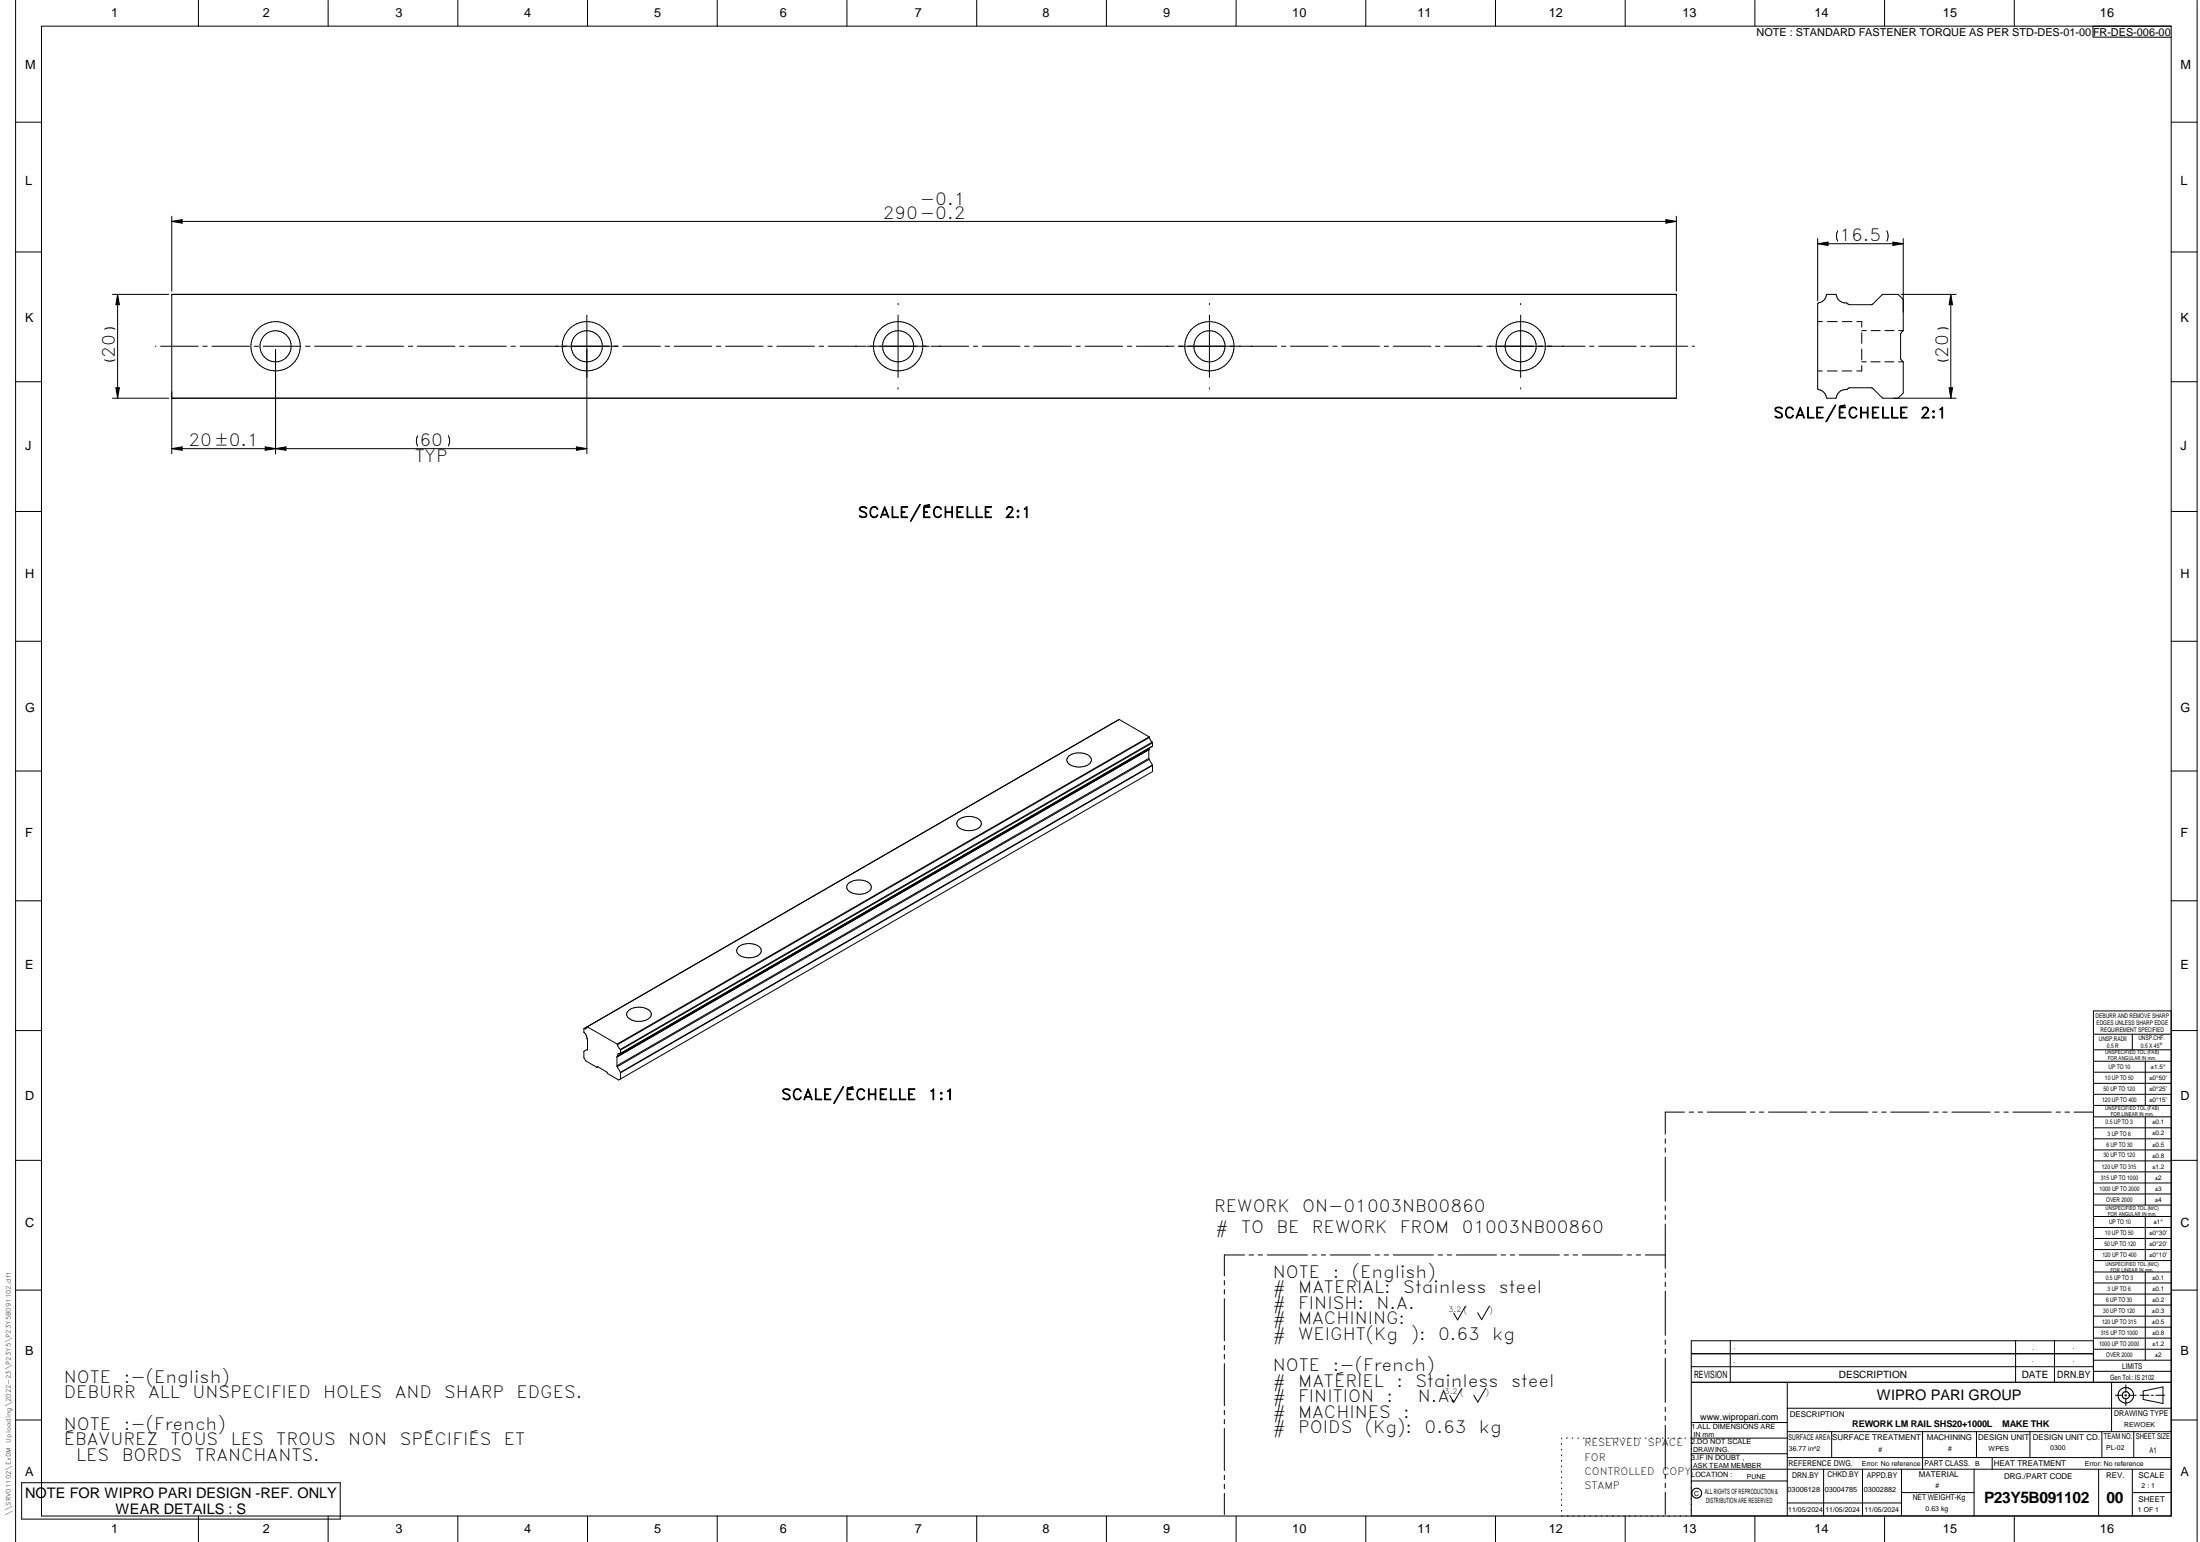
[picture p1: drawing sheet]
<svg xmlns="http://www.w3.org/2000/svg" width="848mm" height="594mm" viewBox="0 0 848 594" stroke-linecap="round" stroke-linejoin="round" font-family="sans-serif">
<g fill="none" stroke="#000" stroke-width=".39">
<path d="M6 .1v593.9M16 10.1h821v574h-821zM76.5 .1v10M126.5 .1v10M176.5 .1v10M226.5 .1v10M276.5 .1v10M326.5 .1v10M376.5 .1v10M426.5 .1v10M476.5 .1v10M526.5 .1v10"/>
<path d="M576.5 .1v10M626.5 .1v10M676.5 .1v10M726.5 .1v10M776.5 .1v10M806.8 10.1v4.2l30.2 .1M847 .1v593.9M6 47.1h10M837 47.1h10M6 97.1h10M66.2 85.3l4-.7v1.4zM66.2 83.3v28.9"/>
<path d="M66.2 85.3h580M642.2 84.6l4 .7-4 .7zM646.2 83.3v28.9M700.7 91.9v24M700.7 93.9l4-.6v1.3zM700.7 93.9h33M708.4 88.9a4.4 4.4 0 0 0 0 4M727.4 88.9a4.4 4.4 0 0 1 0 4M729.7 93.3l4 .6-4 .7zM733.7 91.9v35.5M837 97.1h10M43.3 113.4h21.7"/>
<path d="M45.3 113.4l.7 4h-1.3zM45.3 113.4v40M66.2 113.4h580v40h-580zM346.2 116.9v.2M346.2 117.3v.1M466.2 116.9v.2M466.2 117.3v.1M586.2 116.9v.2M586.2 117.3v.1M732.9 113.4h21.1M733.7 115.4l-2-2h-5.8l-4.2 3.9-8.6 .1-1-.6a4.1 4.1 0 0 1-4.3-3.3h-3.6a4.1 4.1 0 0 1-3.4 3.3v33.2a4 4 0 0 1 3.4 3.3h3.6a4 4 0 0 1 4.3-3.3l1-.6 8.6 .1 4.2 3.9h28.1M752 113.4v40"/>
<path d="M752 113.4l.7 4h-1.3zM40.3 126.8a4.3 4.3 0 0 1 4 0M40.3 138.6a4.3 4.3 0 0 0 4 0M59.9 133.4h.2M61.9 133.4h14.5M78.2 133.4h1.7M81.7 133.4h14.5M98 133.4h1.7M101.5 133.4h14.5M106.2 134.6v40.2M117.8 133.4h1.7M121.3 133.4h14.5"/>
<path d="M137.6 133.4h1.7M141.1 133.4h14.5M157.4 133.4h1.7M160.9 133.4h14.5M177.2 133.4h1.7M180.7 133.4h14.5M197 133.4h1.7M200.5 133.4h37.8M226.2 121.4v53.4M240.1 133.4h14.5M256.4 133.4h1.7M259.9 133.4h14.5"/>
<path d="M276.2 133.4h1.7M279.7 133.4h14.5M296 133.4h1.7M299.5 133.4h14.5M315.8 133.4h1.7M319.3 133.4h14.5M334.2 133.4h24M346.2 121.4v24M358.9 133.4h14.5M375.2 133.4h1.7M378.7 133.4h14.5M395 133.4h1.7"/>
<path d="M398.5 133.4h14.5M414.8 133.4h1.7M418.3 133.4h14.5M434.6 133.4h1.7M438.1 133.4h14.5M466.2 121.4v24M492.2 133.4h-38M494 133.4h1.7M497.5 133.4h14.5M513.8 133.4h1.7M517.3 133.4h14.5M533.6 133.4h1.7"/>
<path d="M537.1 133.4h14.5M553.4 133.4h1.7M556.9 133.4h14.5M573.2 133.4h37.8M586.2 121.4v24M612.8 133.4h1.7M616.3 133.4h14.5M632.6 133.4h1.7M636.1 133.4h14.5M652.4 133.4h.8M700.7 123.9h1.9M704.5 123.9h3.7"/>
<path d="M710.2 123.9h3.7M715.8 123.9h1.9v2.1M717.7 139.4h1.7M717.7 127.4h1.8M717.7 128.2v4.1M717.7 134.5v4.2M721.2 139.4h3.5M721.3 127.4h3.5M726.6 139.4h3.5M726.6 127.4h3.5M731.9 139.4h1.8M731.9 127.4h1.8"/>
<path d="M733.7 127.4l-1 1.4v9.2l1 1.4M733.7 139.4v12l-2 2M747 138.6a4.4 4.4 0 0 0 4 0M747 126.8a4.4 4.4 0 0 1 4 0M6 147.1h10M43.3 153.4h21.7M44.7 149.4h1.3l-.7 4zM66.2 150.9v23.9M346.2 149.4v.1M346.2 149.7v.2M466.2 149.4v.1M466.2 149.7v.2"/>
<path d="M586.2 149.4v.1M586.2 149.7v.2M700.7 142.9h1.8M704.5 142.9h3.7M710.1 142.9h3.8M717.7 140.8v2.1h-1.9M751.4 149.4h1.3l-.7 4zM837 147.1h10M66.2 172.8h160M66.2 172.8l4-.6v1.3zM102.2 172.2l4 .6-4 .7zM106.2 172.8l4-.6v1.3z"/>
<path d="M161 167.9a4.3 4.3 0 0 0 0 3.9M172.8 167.9a4.3 4.3 0 0 1 0 3.9M222.2 172.2l4 .6-4 .7zM6 197.1h10M837 197.1h10M6 247.1h10M837 247.1h10M431.5 277.2l11.5 6.7M431.5 277.2l-205.2 118.4M431.5 277.2l-205.1 118.4M6 297.1h10M412 291.3a6.5 6.5 0 0 1 8.5 .7 2.37 2.37 0 0 1-2.1 3.1 5.9 5.9 0 0 1-7-1.8 1.91 1.91 0 0 1 .6-2z"/>
<path d="M442.8 288.9v3.3M442.8 292.2l.2 .4M442.8 292.2l-205 118.4M442.8 288.9l-205 118.3M443 283.9l.1 .2M443 292.6l1.2 2.1M443 292.6l-205.1 118.4M443 283.9l-205.1 118.4M443.1 284.1l1.1 1.8M443.1 288.2v.3M443.1 288.5l-.3 .4M443.1 284.1l-205 118.4"/>
<path d="M443.1 288.5l-205.1 118.4M444.2 285.9l.1 .3M444.2 285.9l-205.1 118.4M444.2 294.7l.1 .2M444.2 294.7l-205 118.4M444.3 294.9v2.4l-205.1 118.4M444.3 286.2v1.2M444.3 287.4l-205.1 118.5M444.3 294.9l-205.1 118.4M444.3 287.4l-205.1 118.4M444.3 286.2l-205.1 118.3M837 297.1h10"/>
<path d="M369.6 315.8a6.5 6.5 0 0 1 8.5 .7 2.37 2.37 0 0 1-2.1 3.2 5.9 5.9 0 0 1-7.1-1.9 1.84 1.84 0 0 1 .7-2zM6 347h10M327.2 340.3a6.5 6.5 0 0 1 8.5 .7 2.39 2.39 0 0 1-2.2 3.2 6.1 6.1 0 0 1-7-1.9 1.88 1.88 0 0 1 .7-2zM837 347h10M284.7 364.8a6.5 6.5 0 0 1 8.6 .7 2.37 2.37 0 0 1-2.2 3.1 5.9 5.9 0 0 1-7-1.8 1.84 1.84 0 0 1 .6-2zM6 397h10M225.2 396.3l-.1 1.3 1 1.5 .4 1.6-.1 3.6M226.2 395.7l-1 .6M226.3 395.6l-1.2 .7M226.3 395.6h.1M226.3 395.6h-.1a.68 .68 0 0 1-1 .7M226.4 395.6l11.5 6.7"/>
<path d="M242.3 389.3a6.6 6.6 0 0 1 8.6 .7 2.81 2.81 0 0 1-3 3.4 5.7 5.7 0 0 1-6.3-2.1 1.79 1.79 0 0 1 .7-2zM807 398.4h30M822 398.4v6.1M837 397h10M837 389.5h-30v143.1M226.4 404.3h.1M226.4 404.3l-1.3 .8v2.4l.7 1.2 4.2 2.5 .5-.1 3.3 1.8 .5 .7 4.2 2.5 .7-.4M237.8 407.2v3.4M237.8 410.6l.1 .4M237.9 402.3l.2 .2M237.9 407l-.1 .2M237.9 411l1.3 2.1"/>
<path d="M238 407h-.1M238 407l205.1-118.4-205.2 118.4M238 406.9v.1M238.1 402.5l.3 1 .8 1M239.2 405.9h-.1a.77 .77 0 0 0-.9 .1 .77 .77 0 0 0-.2 .9M239.2 413.1v.2M239.2 404.5v1.3M239.2 413.3v2.4M239.2 405.8v.1M807 404.5h30M807 408.9h30M807 413.1h30"/>
<path d="M807 417.4h30M827 408.9v17M641.9 438.7v1.8M649.4 428.5h-7.5v8.5M651.2 428.5h1.7M654.6 428.5h1.8M658.2 428.5h14.7M674.7 428.5h1.7M678.2 428.5h1.7M681.7 428.5h14.8M698.3 428.5h1.7M701.8 428.5h1.7"/>
<path d="M705.3 428.5h14.7M721.9 428.5h1.7M725.3 428.5h1.8M728.9 428.5h14.7M745.4 428.5h1.7M748.9 428.5h1.7M752.4 428.5h14.8M769 428.5h1.7M772.5 428.5h1.7M776 428.5h14.7M792.6 428.5h1.7M796 428.5h1.8"/>
<path d="M799.5 428.5h7.4M807 421.6h30M807 425.9h30M807 430.3h30M807 434.5h30M807 438.7h30M827 430.3v34M6 447h10M641.9 442.3v1.6M641.9 445.8v17M807 443h30M807 447.3h30"/>
<path d="M807 451.5h30M807 455.8h30M807 460h30M837 447h10M641.9 464.6v1.7M641.9 468.1v1.7M641.9 471.6v17.1M807 464.3h30M807 468.7h30M807 472.9h30M807 477.1h30M827 468.7v16.9"/>
<path d="M6 497h10M472 493.4v1.6M472 496.8v1.8M479.7 483.5h-7.7v8M481.5 483.5h1.7M485 483.5h1.7M488.5 483.5h15.5M505.8 483.5h1.7M509.3 483.5h1.7M512.8 483.5h15.5M530.1 483.5h1.7M533.6 483.5h1.7"/>
<path d="M537.1 483.5h15.5M554.4 483.5h1.7M557.9 483.5h1.7M561.4 483.5h15.5M578.7 483.5h1.6M582.2 483.5h1.7M585.6 483.5h15.5M603 483.5h1.6M606.4 483.5h1.8M609.9 483.5h15.5M627.2 483.5h1.7M630.7 483.5h1.7"/>
<path d="M634.2 483.5h7.7M641.9 490.4v1.7M641.9 493.9v1.7M641.9 497.4v17.1M807 481.4h30M807 485.6h30M807 490.1h30M807 494.3h30M807 498.6h30M827 490.1v33.9M837 497h10M472 500.3v16.3"/>
<path d="M472 518.3v1.8M564.9 503.2l-3 5.3-1.5-2.6M574.2 503.1l-3 5.3-1.6-2.6M641.9 516.3v1.6M641.9 519.8v1.7M667 516.6v16M777 516.6v16M792 516.6v16M807 502.8h30M807 507.1h30M807 511.3h30M807 515.5h30"/>
<path d="M807 519.8h30M807 516.6h-155v67.5M472 521.8v1.7M472 525.4v16.2M563.5 535l-3.1 5.3-1.5-2.7M572.7 534.9l-3 5.3-1.5-2.7M641.9 523.2v17.1M652 532.6h185.2M652 521.5h155M652 526.5h155M689 532.6v51.4M807 524h30"/>
<path d="M807 528.3h30M814 532.6v19M815.5 537.5h2.8M819.1 537.5h.7M819.5 533.5v2.9M819.5 537.2v.7M819.5 538.7v2.8M820.6 537.5h2.9M825 537.5h3.4M826.2 535.9l7.6-1.6v6.4l-7.6-1.5zM829.3 537.5h.8M831 537.5h3.5"/>
<path d="M6 547.1h10M472 543.3v1.7M472 546.9v1.7M472 550.3v16.2M602 554.1v.3M602 556.2v.3M602 558.3v.3M603.8 554.1h.4M606 554.1h.3M608.2 554.1h.3M610.4 554.1h.3M612.6 554.1h.3"/>
<path d="M614.7 554.1h.3M616.9 554.1h.3M619.1 554.1h.3M621.2 554.1h.3M623.4 554.1h.3M625.6 554.1h.3M627.8 554.1h.3M629.9 554.1h.4M632.1 554.1h.3M634.3 554.1h.3M636.5 554.1h.3M638.6 554.1h.3"/>
<path d="M640.8 554.1h.3M641.9 542.1v1.7M641.9 545.6v1.7M641.9 549.1v17M643 554.1h.3M645.2 554.1h.3M647.3 554.1h.4M649.5 554.1h.3M652 548h37M689 542.5h148M689 551.6h148M689 554.1h-37.3"/>
<path d="M706.1 551.6v10M741.1 551.6v14.4M761.9 551.6v10M782.5 551.6v10M810.3 551.6v10M822.5 551.6v10M837 547.1h10M8.3 571.2h122.8v14.1h-122.8zM472 568.3v1.8M472 571.8v1.7M472 575.4v8.1M602 560.5v.3"/>
<path d="M602 562.6v.3M602 564.8v.3M602 566.9v.3M602 569v.3M602 571.2v.3M602 573.3v.4M602 575.5v.3M602 577.6v.3M602 579.8v.3M641.9 567.9v1.7M641.9 571.4v1.8M641.9 574.9v8.6"/>
<path d="M652 570.6h37M652 560.1h37M689 561.6h148M689 579h44M703 566v18M718 566v18M733 575.1h28M733 566v18M761 566v18M768 561.6v4.4M809 566v18M822 566v18"/>
<path d="M822 575.1h15M837 566h-185M76.5 584.1v9.9M126.5 584.1v9.9M176.5 584.1v9.9M226.5 584.1v9.9M276.5 584.1v9.9M326.5 584.1v9.9M376.5 584.1v9.9M426.5 584.1v9.9M476.5 584.1v9.9M526.5 584.1v9.9"/>
<path d="M576.5 584.1v9.9M602 581.9v.3M626.5 584.1v9.9M652 584h185M676.5 584.1v9.9M726.5 584.1v9.9M776.5 584.1v9.9"/>
<circle cx="106.2" cy="133.4" r="6"/>
<circle cx="106.2" cy="133.4" r="9.5"/>
<circle cx="226.2" cy="133.4" r="6"/>
<circle cx="226.2" cy="133.4" r="9.5"/>
<circle cx="346.2" cy="133.4" r="6"/>
<circle cx="346.2" cy="133.4" r="9.5"/>
<circle cx="466.2" cy="133.4" r="9.5"/>
<circle cx="466.2" cy="133.4" r="6"/>
<circle cx="586.2" cy="133.4" r="6"/>
<circle cx="586.2" cy="133.4" r="9.5"/>
<circle cx="819.5" cy="537.5" r="2.99"/>
<circle cx="819.5" cy="537.5" r="1.39"/>
<circle cx="654.1" cy="575.3" r="1.9"/>
</g>
<path d="M66.2 85.3l4-.7v1.4zM642.2 84.6l4 .7-4 .7zM700.7 93.9l4-.6v1.3zM729.7 93.3l4 .6-4 .7zM45.3 113.4l.7 4h-1.3zM752 113.4l.7 4h-1.3zM44.7 149.4h1.3l-.7 4zM751.4 149.4h1.3l-.7 4zM66.2 172.8l4-.6v1.3zM102.2 172.2l4 .6-4 .7zM106.2 172.8l4-.6v1.3zM222.2 172.2l4 .6-4 .7z" fill="#000"/>
<g font-size="6.5">
<text x="354.6" y="79.1">-0.1</text>
<text x="340.3" y="84.3">290-0.2</text>
<text x="709.1" y="92.9">16.5</text>
<text x="44.3" y="137.9" transform="rotate(-90 44.3 137.9)">20</text>
<text x="751" y="137.9" transform="rotate(-90 751 137.9)">20</text>
<text x="72.6" y="171.8">20±0.1</text>
<text x="161.7" y="171.8">60</text>
<text x="159.9" y="177.8">TYP</text>
<text x="468" y="467">REWORK</text>
<text x="502" y="467">ON-01003NB00860</text>
<text x="468.6" y="475">#</text>
<text x="478.4" y="475">TO</text>
<text x="492.1" y="475">BE</text>
<text x="505.7" y="475">REWORK</text>
<text x="539.6" y="475">FROM</text>
<text x="563.5" y="475">01003NB00860</text>
<text x="490.6" y="492.3">NOTE</text>
<text x="513.7" y="492.3">:</text>
<text x="521.1" y="492.3">(English)</text>
<text x="490.6" y="498.2">#</text>
<text x="500.5" y="498.2">MATERIAL:</text>
<text x="540.9" y="498.2">Stainless</text>
<text x="577.8" y="498.2">steel</text>
<text x="490.6" y="504.2">#</text>
<text x="500.5" y="504.2">FINISH:</text>
<text x="530.7" y="504.2">N.A.</text>
<text x="490.6" y="510.2">#</text>
<text x="500.4" y="510.2">MACHINING:</text>
<text x="490.6" y="516.2">#</text>
<text x="500.5" y="516.2">WEIGHT(Kg</text>
<text x="543.8" y="516.2">):</text>
<text x="554.4" y="516.2">0.63</text>
<text x="575.3" y="516.2">kg</text>
<text x="24.6" y="532.8">NOTE</text>
<text x="47.7" y="532.8">:-(English)</text>
<text x="490.6" y="528.2">NOTE</text>
<text x="513.7" y="528.2">:-(French)</text>
<text x="24.6" y="538.8">DEBURR</text>
<text x="57.1" y="538.8">ALL</text>
<text x="74.1" y="538.8">UNSPECIFIED</text>
<text x="124.6" y="538.8">HOLES</text>
<text x="152.1" y="538.8">AND</text>
<text x="171.2" y="538.8">SHARP</text>
<text x="199.2" y="538.8">EDGES.</text>
<text x="490.6" y="534.2">#</text>
<text x="500.5" y="534.2">MATÉRIEL</text>
<text x="538.3" y="534.2">:</text>
<text x="545.6" y="534.2">Stainless</text>
<text x="582.5" y="534.2">steel</text>
<text x="490.6" y="540.2">#</text>
<text x="500.5" y="540.2">FINITION</text>
<text x="534.5" y="540.2">:</text>
<text x="546.6" y="540.2">N.A.</text>
<text x="24.6" y="550.8">NOTE</text>
<text x="47.7" y="550.8">:-(French)</text>
<text x="490.6" y="546.2">#</text>
<text x="500.4" y="546.2">MACHINES</text>
<text x="541" y="546.2">:</text>
<text x="24.6" y="556.8">ÉBAVUREZ</text>
<text x="65.7" y="556.8">TOUS</text>
<text x="89" y="556.8">LES</text>
<text x="106.5" y="556.8">TROUS</text>
<text x="134.3" y="556.8">NON</text>
<text x="154.1" y="556.8">SPÉCIFIÉS</text>
<text x="194.2" y="556.8">ET</text>
<text x="490.6" y="552.2">#</text>
<text x="500.5" y="552.2">POIDS</text>
<text x="526.1" y="552.2">(Kg):</text>
<text x="549.2" y="552.2">0.63</text>
<text x="570.1" y="552.2">kg</text>
<text x="29.4" y="562.8">LES</text>
<text x="46.9" y="562.8">BORDS</text>
<text x="75.1" y="562.8">TRANCHANTS.</text>
</g>
<g font-size="6">
<text x="764.8" y="578.9">P23Y5B091102</text>
<text x="812.1" y="578.9">00</text>
</g>
<g font-size="5.7">
<text x="683.6" y="161.1">SCALE/ÉCHELLE</text>
<text x="740.2" y="161.1">2:1</text>
<text x="330.7" y="199.4">SCALE/ÉCHELLE</text>
<text x="387.2" y="199.4">2:1</text>
<text x="301.2" y="423.7">SCALE/ÉCHELLE</text>
<text x="357.7" y="423.7">1:1</text>
</g>
<g font-size="5.6">
<text x="723.5" y="539.3">WIPRO PARI GROUP</text>
<text x="9.7" y="577.3">NOTE FOR WIPRO PARI DESIGN -REF. ONLY</text>
<text x="44.5" y="583.3">WEAR DETAILS : S</text>
</g>
<g font-size="4.9">
<text x="42.9" y="6.6">1</text>
<text x="101.3" y="6.7">2</text>
<text x="152.5" y="6.7">3</text>
<text x="202.1" y="6.7">4</text>
<text x="252.1" y="6.7">5</text>
<text x="300.6" y="6.7">6</text>
<text x="352.6" y="6.7">7</text>
<text x="401.9" y="6.7">8</text>
<text x="448.4" y="6.7">9</text>
<text x="498.1" y="6.7">10</text>
<text x="546.4" y="6.7">11</text>
<text x="597" y="6.7">12</text>
<text x="648.5" y="6.6">13</text>
<text x="699.4" y="6.6">14</text>
<text x="749" y="6.7">15</text>
<text x="809.5" y="6.6">16</text>
<text x="9.7" y="26.7">M</text>
<text x="840.6" y="26.7">M</text>
<text x="9.7" y="71.4">L</text>
<text x="840.6" y="71.4">L</text>
<text x="9.7" y="124.2">K</text>
<text x="840.6" y="124.2">K</text>
<text x="9.7" y="173.4">J</text>
<text x="840.6" y="173.4">J</text>
<text x="9.7" y="222.7">H</text>
<text x="840.6" y="222.7">H</text>
<text x="9.7" y="274.3">G</text>
<text x="840.6" y="274.3">G</text>
<text x="9.7" y="322.6">F</text>
<text x="840.6" y="322.6">F</text>
<text x="9.7" y="373.3">E</text>
<text x="840.6" y="373.3">E</text>
<text x="9.7" y="423.8">D</text>
<text x="840.6" y="423.8">D</text>
<text x="9.7" y="472.8">C</text>
<text x="840.6" y="472.8">C</text>
<text x="9.7" y="522.1">B</text>
<text x="840.6" y="522.1">B</text>
<text x="9.7" y="568.7">A</text>
<text x="840.6" y="568.7">A</text>
<text x="42.9" y="590.6">1</text>
<text x="101.3" y="590.7">2</text>
<text x="152.5" y="590.7">3</text>
<text x="202.1" y="590.7">4</text>
<text x="252.1" y="590.7">5</text>
<text x="300.6" y="590.7">6</text>
<text x="352.6" y="590.7">7</text>
<text x="401.9" y="590.7">8</text>
<text x="448.4" y="590.7">9</text>
<text x="498.1" y="590.7">10</text>
<text x="546.4" y="590.7">11</text>
<text x="597" y="590.7">12</text>
<text x="648.5" y="590.6">13</text>
<text x="699.4" y="590.5">14</text>
<text x="749" y="590.7">15</text>
<text x="809.5" y="590.5">16</text>
</g>
<text font-size="4.2" x="677.1" y="13.9">NOTE : STANDARD FASTENER TORQUE AS PER STD-DES-01-00FR-DES-006-00</text>
<g font-size="3.9">
<text x="653" y="530.9">REVISION</text>
<text x="708.9" y="530.9">DESCRIPTION</text>
<text x="779.4" y="530.9">DATE</text>
<text x="793.1" y="530.9">DRN.BY</text>
<text x="610.8" y="557.1">RESERVED</text>
<text x="635.2" y="557.1">SPACE</text>
<text x="610.8" y="562.7">FOR</text>
<text x="610.8" y="568.3">CONTROLLED</text>
<text x="640.7" y="568.3">COPY</text>
<text x="610.8" y="573.8">STAMP</text>
</g>
<g font-size="3.6">
<text x="714" y="549.8">REWORK LM RAIL SHS20+1000L</text>
<text x="771.8" y="549.8">MAKE THK</text>
</g>
<text font-size="3.5" x="655.4" y="547.1">www.wipropari.com</text>
<g font-size="3.1">
<text x="818.1" y="527.3">LIMITS</text>
<text x="815" y="545.5">DRAWING TYPE</text>
<text x="690" y="546.1">DESCRIPTION</text>
<text x="689.5" y="554.6">SURFACE AREA</text>
<text x="706.2" y="554.6">SURFACE TREATMENT</text>
<text x="742.7" y="554.6">MACHINING</text>
<text x="762.5" y="554.6">DESIGN UNIT</text>
<text x="783.6" y="554.6">DESIGN UNIT CD.</text>
<text x="811" y="554.4">TEAM NO.</text>
<text x="823.3" y="554.5">SHEET SIZE</text>
<text x="828.6" y="559.9">A1</text>
<text x="689.4" y="564.9">REFERENCE DWG.</text>
<text x="690.8" y="569.3">DRN.BY</text>
<text x="704.4" y="569.2">CHKD.BY</text>
<text x="719.6" y="569.3">APPD.BY</text>
<text x="739.7" y="569.1">MATERIAL</text>
<text x="741.8" y="564.7">PART CLASS.</text>
<text x="768.6" y="564.7">HEAT TREATMENT</text>
<text x="772.5" y="569.7">DRG./PART CODE</text>
<text x="811.9" y="569.3">REV.</text>
<text x="824.4" y="569.4">SCALE</text>
<text x="737.3" y="578">NET WEIGHT-Kg</text>
<text x="824.4" y="578.5">SHEET</text>
</g>
<text font-size="3" x="832.4" y="403.9">°</text>
<g font-size="2.8">
<text x="558.3" y="505.4">3.2 (</text>
<text x="574.1" y="505.9">)</text>
<text x="813.4" y="531.5">Gen Tol.: IS 2102</text>
<text x="556.9" y="537.2">3.2 (</text>
<text x="572.6" y="537.6">)</text>
<text x="652.1" y="550.4">1.ALL DIMENSIONS ARE</text>
<text x="652" y="556.4">2.DO NOT SCALE</text>
<text x="652" y="562.5">3.IF IN DOUBT ,</text>
<text x="652" y="569.2">LOCATION :</text>
<text x="657.2" y="575.8">ALL RIGHTS OF REPRODUCTION &amp;</text>
<text x="689.1" y="575">03006128</text>
<text x="703.4" y="574.9">03004785</text>
<text x="718.4" y="575">03002882</text>
<text x="657.7" y="579.2">DISTRIBUTION ARE RESERVED</text>
</g>
<g font-size="2.7">
<text x="818.9" y="549.9">REWOEK</text>
<text x="652.9" y="553.5">IN mm</text>
<text x="652.7" y="559.5">DRAWING.</text>
<text x="689.6" y="559.1">36.77 in^2</text>
<text x="724.1" y="559.2">#</text>
<text x="751" y="559.1">#</text>
<text x="766.6" y="559">WPES</text>
<text x="790.3" y="558.8">0300</text>
<text x="811.9" y="558.8">PL-02</text>
<text x="652.7" y="565.5">ASK TEAM MEMBER</text>
<text x="673.4" y="569.6">PUNE</text>
<text x="717.7" y="564.9">Error: No reference</text>
<text x="761.4" y="564.9">B</text>
<text x="803.7" y="564.9">Error: No reference</text>
<text x="746.1" y="573.2">#</text>
<text x="825.6" y="573.4">2 : 1</text>
<text x="653.1" y="576.3">C</text>
<text x="689.4" y="582.4">11/05/2024</text>
<text x="703.7" y="582.5">11/05/2024</text>
<text x="718.7" y="582.6">11/05/2024</text>
<text x="742.3" y="582.2">0.63 kg</text>
<text x="824.1" y="582.4">1 OF 1</text>
</g>
<g font-size="2.5">
<text x="807.8" y="392">DEBURR AND REMOVE SHARP</text>
<text x="808.2" y="394.8">EDGES UNLESS SHARP EDGE</text>
<text x="809.1" y="400.9">UNSP.RADII</text>
<text x="809.8" y="397.6">REQUIREMENT SPECIFIED</text>
<text x="824.4" y="400.7">UNSP.CHF.</text>
<text x="812.2" y="403.6">0.5 R</text>
<text x="825.3" y="403.9">0.5 X 45</text>
<text x="812.8" y="411.8">UP TO 10</text>
<text x="829.1" y="411.9">±1.5°</text>
<text x="811.4" y="416.1">10 UP TO 50</text>
<text x="828.5" y="416.1">±0°50'</text>
<text x="810.4" y="424.5">120 UP TO 400</text>
<text x="810.9" y="420.3">50 UP TO 120</text>
<text x="828.5" y="424.5">±0°15'</text>
<text x="828.5" y="420.3">±0°25'</text>
<text x="811.7" y="433.2">0.5 UP TO 3</text>
<text x="812.5" y="437.5">3 UP TO 6</text>
<text x="829.6" y="437.4">±0.2</text>
<text x="829.6" y="433.2">±0.1</text>
<text x="812" y="441.7">6 UP TO 30</text>
<text x="829.6" y="441.7">±0.5</text>
<text x="810.9" y="445.9">30 UP TO 120</text>
<text x="829.6" y="446">±0.8</text>
<text x="809.9" y="454.4">315 UP TO 1000</text>
<text x="810.3" y="450.2">120 UP TO 315</text>
<text x="829.6" y="450.2">±1.2</text>
<text x="830.7" y="454.4">±2</text>
<text x="809.4" y="458.7">1000 UP TO 2000</text>
<text x="830.6" y="458.7">±3</text>
<text x="811.9" y="463">OVER 2000</text>
<text x="830.7" y="463">±4</text>
<text x="813.1" y="471.6">UP TO 10</text>
<text x="830.1" y="471.6">±1°</text>
<text x="811.4" y="475.9">10 UP TO 50</text>
<text x="828.5" y="475.9">±0°30'</text>
<text x="810.4" y="484.4">120 UP TO 400</text>
<text x="811.2" y="480.1">50 UP TO 120</text>
<text x="828.5" y="484.4">±0°10'</text>
<text x="828.5" y="480.1">±0°20'</text>
<text x="811.7" y="493">0.5 UP TO 3</text>
<text x="812.4" y="497.2">3 UP TO 6</text>
<text x="829.6" y="497.3">±0.1</text>
<text x="829.6" y="493">±0.1</text>
<text x="811.9" y="501.5">6 UP TO 30</text>
<text x="829.6" y="501.5">±0.2</text>
<text x="810.8" y="505.8">30 UP TO 120</text>
<text x="829.6" y="505.8">±0.3</text>
<text x="809.8" y="514.3">315 UP TO 1000</text>
<text x="810.3" y="510.1">120 UP TO 315</text>
<text x="829.6" y="510">±0.5</text>
<text x="829.6" y="514.3">±0.8</text>
<text x="668.4" y="519.9">.</text>
<text x="783.5" y="520">.</text>
<text x="799.1" y="519.9">.</text>
<text x="809.2" y="518.5">1000 UP TO 2000</text>
<text x="829.6" y="518.5">±1.2</text>
<text x="668.4" y="524.9">.</text>
<text x="783.3" y="524.8">.</text>
<text x="799.1" y="524.8">.</text>
<text x="811.9" y="522.8">OVER 2000</text>
<text x="830.6" y="522.7">±2</text>
</g>
<g font-size="2.4">
<text x="4.1" y="555.8" transform="rotate(-90 4.1 555.8)">Uploading\2022-23\P23Y5\P23Y5B091102.dft</text>
<text x="4.1" y="584.1" transform="rotate(-90 4.1 584.1)">\\SRV01102\ExDM</text>
</g>
<g font-size="2.1">
<text x="811.5" y="406.1">UNSPECIFIED TOL.(FAB)</text>
<text x="812.5" y="408.5">FOR ANGULAR IN mm.</text>
<text x="811.6" y="427.7">UNSPECIFIED TOL.(FAB)</text>
<text x="813.6" y="430.1">FOR LINEAR IN mm.</text>
<text x="811.7" y="466.1">UNSPECIFIED TOL.(M/C)</text>
<text x="812.5" y="468.5">FOR ANGULAR IN mm.</text>
<text x="811.7" y="487.6">UNSPECIFIED TOL.(M/C)</text>
<text x="813.6" y="489.9">FOR LINEAR IN mm.</text>
</g>
</svg>
